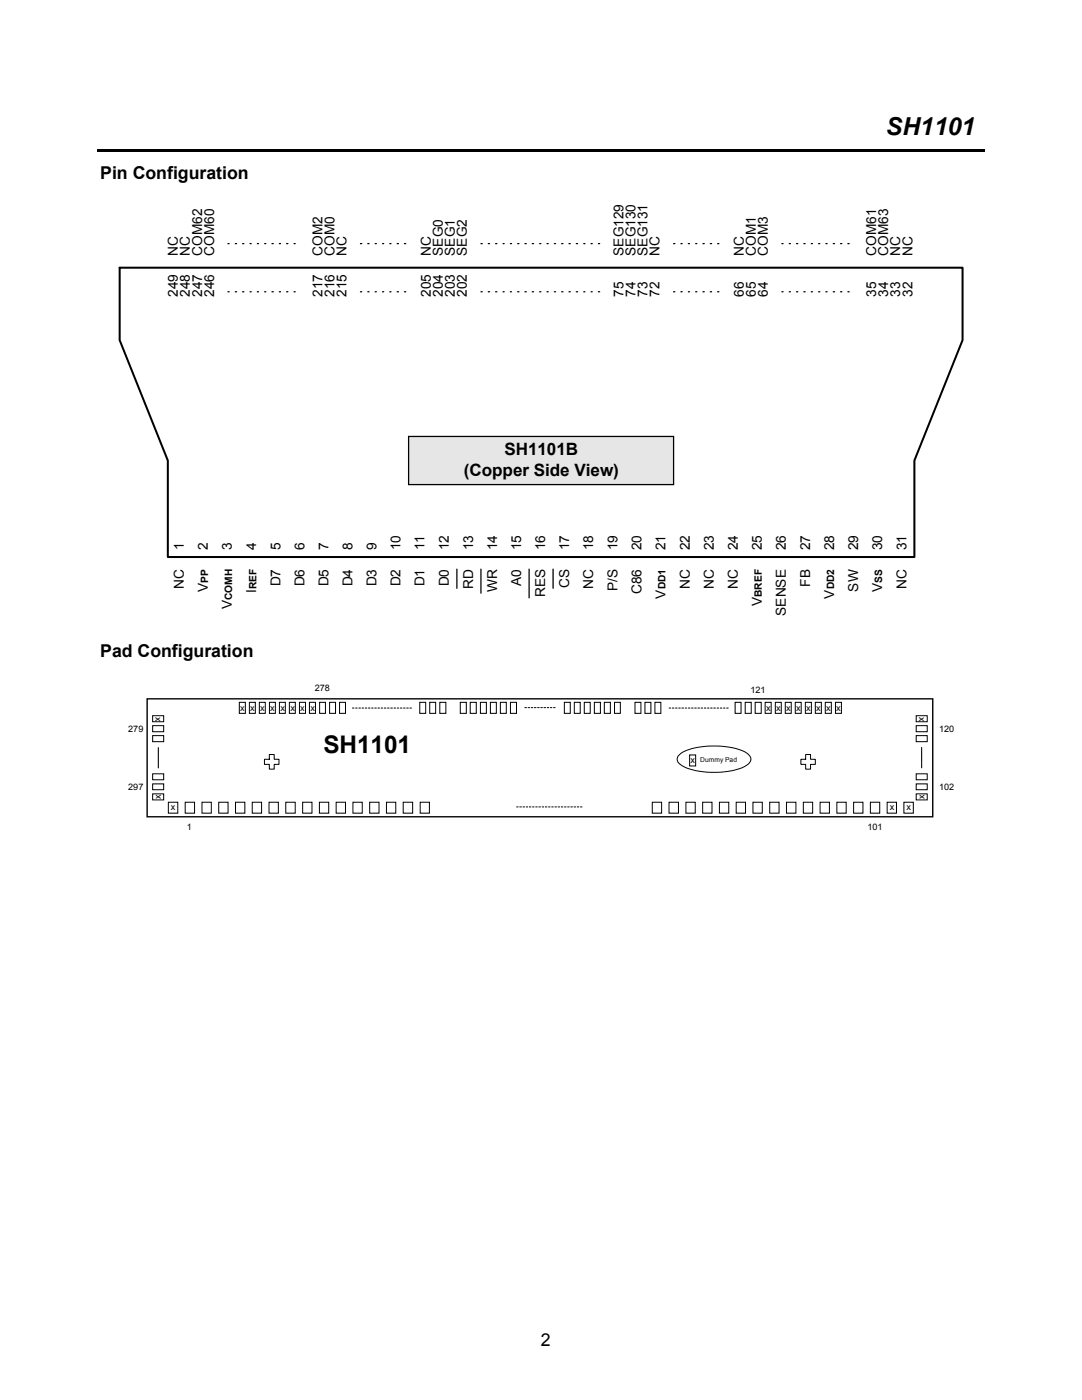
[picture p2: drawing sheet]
<svg xmlns="http://www.w3.org/2000/svg" width="216mm" height="279mm" viewBox="0 0 216 279" stroke-linecap="round" stroke-linejoin="round" font-family="sans-serif">
<path d="M19.5 29.7h177v.5h-177z" fill="#000"/>
<path d="M81.5 87.1h52.9v9.6h-52.9z" fill="#e6e6e6" stroke="#000" stroke-width=".25"/>
<g fill="none" stroke="#000" stroke-width=".25">
<path d="M45.5 48.6h.2M45.5 58.2h.2M46.9 48.6h.3M46.9 58.2h.3M48.4 48.6h.3M48.4 58.2h.3M49.9 48.6h.2M49.9 58.2h.2M51.4 48.6h.2M51.4 58.2h.2M52.8 48.6h.2M52.8 58.2h.2"/>
<path d="M54.3 48.6h.2M54.3 58.2h.2M55.7 48.6h.3M55.7 58.2h.3M57.2 48.6h.2M57.2 58.2h.2M58.7 48.6h.2M58.7 58.2h.2M71.9 48.6h.3M71.9 58.2h.3M73.4 48.6h.2M73.4 58.2h.2"/>
<path d="M74.9 48.6h.2M74.9 58.2h.2M76.3 48.6h.3M76.3 58.2h.3M77.8 48.6h.2M77.8 58.2h.2M79.2 48.6h.3M79.2 58.2h.3M80.7 48.6h.3M80.7 58.2h.3M96 48.6h.2M96 58.2h.2"/>
<path d="M97.4 48.6h.3M97.4 58.2h.3M98.9 48.6h.2M98.9 58.2h.2M100.4 48.6h.2M100.4 58.2h.2M101.8 48.6h.3M101.8 58.2h.3M103.3 48.6h.2M103.3 58.2h.2M104.8 48.6h.2M104.8 58.2h.2"/>
<path d="M106.2 48.6h.3M106.2 58.2h.3M107.7 48.6h.2M107.7 58.2h.2M109.2 48.6h.2M109.2 58.2h.2M110.6 48.6h.2M110.6 58.2h.2M112.1 48.6h.2M112.1 58.2h.2M113.5 48.6h.3M113.5 58.2h.3"/>
<path d="M115 48.6h.3M115 58.2h.3M116.5 48.6h.2M116.5 58.2h.2M117.9 48.6h.3M117.9 58.2h.3M119.4 48.6h.3M119.4 58.2h.3M134.4 48.6h.3M134.4 58.2h.3M135.9 48.6h.2M135.9 58.2h.2"/>
<path d="M137.4 48.6h.2M137.4 58.2h.2M138.8 48.6h.2M138.8 58.2h.2M140.3 48.6h.2M140.3 58.2h.2M141.7 48.6h.3M141.7 58.2h.3M143.2 48.6h.2M143.2 58.2h.2M156 48.6h.3M156 58.2h.3"/>
<path d="M157.5 48.6h.2M157.5 58.2h.2M158.9 48.6h.3M158.9 58.2h.3M160.4 48.6h.3M160.4 58.2h.3M161.9 48.6h.2M161.9 58.2h.2M163.3 48.6h.3M163.3 58.2h.3M164.8 48.6h.2M164.8 58.2h.2"/>
<path d="M166.3 48.6h.2M166.3 58.2h.2M167.7 48.6h.3M167.7 58.2h.3M169.2 48.6h.2M169.2 58.2h.2M91.2 113.6v3.8M96 113.6v4.8M105.6 113.6v5.7M110.4 113.6v3.8"/>
</g>
<path d="M23.9 53.4h168.2v14.5l-9.6 24v19.3h-149v-19.3l-9.6-24z" fill="none" stroke="#000" stroke-width=".4"/>
<path d="M29.4 139.5h156.7v23.5h-156.7z" fill="none" stroke="#000" stroke-width=".28"/>
<g fill="none" stroke="#000" stroke-width=".2">
<path d="M103.1 161h.3M103.7 161h.3M104.4 161h.3M105 161h.3M105.6 161h.3M106.3 161h.3M106.9 161h.3M107.5 161h.3M108.2 161h.3M108.8 161h.3M109.5 161h.3M110.1 161h.3"/>
<path d="M110.7 161h.3M111.4 161h.3M112 161h.3M112.6 161h.3M113.3 161h.3M113.9 161h.3M114.5 161h.4M115.2 161h.3M115.8 161h.3"/>
</g>
<path d="M135.3 150.9a7.3 7.3 0 0 1 5.1-1.9 14.7 14.7 0 0 1 8.7 1.3 1.27 1.27 0 0 1 .7 1.2 1.27 1.27 0 0 1-.7 1.2 14.8 14.8 0 0 1-9.5 1.2 6.7 6.7 0 0 1-4.3-1.8 1.08 1.08 0 0 1 0-1.2z" fill-rule="evenodd" fill="#fff" stroke="#000" stroke-width=".2"/>
<g fill="#fff" stroke="#000" stroke-width=".2">
<path d="M137.6 150.7h1.2v2.2h-1.2z"/>
<path d="M33.6 160.1h1.9v2.2h-1.9z"/>
</g>
<g fill="none" stroke="#000" stroke-width=".2">
<path d="M37 160.1h1.8v2.2h-1.8zM40.3 160.1h1.9v2.2h-1.9zM43.6 160.1h1.9v2.2h-1.9zM47 160.1h1.9v2.2h-1.9zM50.3 160.1h1.9v2.2h-1.9zM53.7 160.1h1.8v2.2h-1.8zM57 160.1h1.9v2.2h-1.9zM60.4 160.1h1.9v2.2h-1.9zM63.7 160.1h1.9v2.2h-1.9zM67.1 160.1h1.8v2.2h-1.8zM70.4 160.1h1.9v2.2h-1.9zM73.8 160.1h1.8v2.2h-1.8z"/>
<path d="M77.1 160.1h1.9v2.2h-1.9zM80.5 160.1h1.8v2.2h-1.8zM83.8 160.1h1.9v2.2h-1.9z"/>
</g>
<g fill="#fff" stroke="#000" stroke-width=".2">
<path d="M130.2 160.1h1.8v2.2h-1.8z"/>
<path d="M133.5 160.1h1.9v2.2h-1.9z"/>
<path d="M136.9 160.1h1.8v2.2h-1.8z"/>
<path d="M140.2 160.1h1.9v2.2h-1.9z"/>
<path d="M143.6 160.1h1.8v2.2h-1.8z"/>
<path d="M146.9 160.1h1.9v2.2h-1.9z"/>
<path d="M150.2 160.1h1.9v2.2h-1.9z"/>
<path d="M153.6 160.1h1.8v2.2h-1.8z"/>
<path d="M156.9 160.1h1.9v2.2h-1.9z"/>
<path d="M160.3 160.1h1.9v2.2h-1.9z"/>
<path d="M163.6 160.1h1.9v2.2h-1.9z"/>
</g>
<path d="M167 160.1h1.8v2.2h-1.8z" fill="#fff"/>
<path d="M167 160.1h1.8v2.2h-1.8z" fill="none" stroke="#000" stroke-width=".2"/>
<g fill="#fff" stroke="#000" stroke-width=".2">
<path d="M170.3 160.1h1.9v2.2h-1.9z"/>
<path d="M173.7 160.1h1.8v2.2h-1.8z"/>
<path d="M177 160.1h1.9v2.2h-1.9z"/>
<path d="M180.4 160.1h1.8v2.2h-1.8z"/>
<path d="M182.8 158.4h2.2v1.2h-2.2z"/>
</g>
<path d="M182.8 156.4h2.2v1.2h-2.2zM182.8 154.4h2.2v1.2h-2.2z" fill="none" stroke="#000" stroke-width=".2"/>
<g fill="#fff" stroke="#000" stroke-width=".2">
<path d="M182.8 142.8h2.2v1.2h-2.2z"/>
<path d="M182.8 144.8h2.2v1.2h-2.2z"/>
</g>
<path d="M182.8 146.8h2.2v1.2h-2.2z" fill="none" stroke="#000" stroke-width=".2"/>
<path d="M30.5 158.4h2.2v1.2h-2.2z" fill="#fff" stroke="#000" stroke-width=".2"/>
<path d="M30.5 156.4h2.2v1.2h-2.2zM30.5 154.4h2.2v1.2h-2.2z" fill="none" stroke="#000" stroke-width=".2"/>
<g fill="#fff" stroke="#000" stroke-width=".2">
<path d="M30.5 142.8h2.2v1.2h-2.2z"/>
<path d="M30.5 144.8h2.2v1.2h-2.2z"/>
</g>
<path d="M30.5 146.8h2.2v1.2h-2.2zM104.7 141.2h.4M105.4 141.2h.3M106 141.2h.3M106.6 141.2h.4M107.3 141.2h.3M107.9 141.2h.3M108.5 141.2h.4M109.2 141.2h.3M109.8 141.2h.3M110.4 141.2h.4" fill="none" stroke="#000" stroke-width=".2"/>
<g fill="#fff" stroke="#000" stroke-width=".2">
<path d="M47.8 140.2h1.2v2.2h-1.2z"/>
<path d="M49.8 140.2h1.1v2.2h-1.1z"/>
<path d="M51.8 140.2h1.1v2.2h-1.1z"/>
<path d="M53.8 140.2h1.1v2.2h-1.1z"/>
<path d="M55.8 140.2h1.1v2.2h-1.1z"/>
<path d="M57.7 140.2h1.2v2.2h-1.2z"/>
<path d="M59.8 140.2h1.2v2.2h-1.2z"/>
<path d="M61.7 140.2h1.2v2.2h-1.2z"/>
<path d="M63.8 140.2h1.1v2.2h-1.1z"/>
<path d="M65.8 140.2h1.2v2.2h-1.2z"/>
<path d="M67.8 140.2h1.1v2.2h-1.1z"/>
<path d="M83.8 140.2h1.1v2.2h-1.1z"/>
<path d="M85.7 140.2h1.2v2.2h-1.2z"/>
<path d="M87.8 140.2h1.2v2.2h-1.2z"/>
<path d="M91.8 140.2h1.2v2.2h-1.2z"/>
<path d="M93.8 140.2h1.2v2.2h-1.2z"/>
<path d="M95.9 140.2h1.1v2.2h-1.1z"/>
<path d="M97.9 140.2h1.1v2.2h-1.1z"/>
<path d="M99.8 140.2h1.2v2.2h-1.2z"/>
<path d="M101.9 140.2h1.2v2.2h-1.2z"/>
</g>
<g fill="none" stroke="#000" stroke-width=".2">
<path d="M70.3 141.3h.3M71 141.3h.3M71.6 141.3h.3M72.2 141.3h.4M72.9 141.3h.3M73.5 141.3h.3M74.1 141.3h.4M74.8 141.3h.3M75.4 141.3h.3M76.1 141.3h.3M76.7 141.3h.3M77.3 141.3h.3"/>
<path d="M78 141.3h.3M78.6 141.3h.3M79.2 141.3h.4M79.9 141.3h.3M80.5 141.3h.3M81.2 141.3h.3M81.8 141.3h.3"/>
</g>
<g fill="#fff" stroke="#000" stroke-width=".2">
<path d="M166.7 140.2h1.2v2.2h-1.2z"/>
<path d="M164.7 140.2h1.2v2.2h-1.2z"/>
<path d="M162.7 140.2h1.2v2.2h-1.2z"/>
<path d="M160.7 140.2h1.2v2.2h-1.2z"/>
<path d="M158.7 140.2h1.2v2.2h-1.2z"/>
<path d="M156.7 140.2h1.2v2.2h-1.2z"/>
<path d="M154.7 140.2h1.2v2.2h-1.2z"/>
<path d="M152.7 140.2h1.2v2.2h-1.2z"/>
<path d="M150.7 140.2h1.2v2.2h-1.2z"/>
<path d="M148.7 140.2h1.2v2.2h-1.2z"/>
<path d="M146.7 140.2h1.2v2.2h-1.2z"/>
<path d="M130.7 140.2h1.2v2.2h-1.2z"/>
<path d="M128.7 140.2h1.2v2.2h-1.2z"/>
<path d="M126.7 140.2h1.2v2.2h-1.2z"/>
<path d="M122.6 140.2h1.2v2.2h-1.2z"/>
</g>
<path d="M120.6 140.2h1.2v2.2h-1.2z" fill="#fff"/>
<path d="M120.6 140.2h1.2v2.2h-1.2z" fill="none" stroke="#000" stroke-width=".2"/>
<g fill="#fff" stroke="#000" stroke-width=".2">
<path d="M118.6 140.2h1.2v2.2h-1.2z"/>
<path d="M116.6 140.2h1.2v2.2h-1.2z"/>
<path d="M114.6 140.2h1.2v2.2h-1.2z"/>
<path d="M112.6 140.2h1.2v2.2h-1.2z"/>
</g>
<g fill="none" stroke="#000" stroke-width=".2">
<path d="M31.6 149.2h.1M31.6 149.3v.1M31.6 149.5v.1M31.6 149.8v.1M31.6 150v.1M31.6 150.2v.1M31.6 150.4v.1M31.6 150.6v.1M31.6 150.8v.1M31.6 151v.2M31.6 151.3v.1M31.6 151.5v.1"/>
<path d="M31.6 151.7v.1M31.6 151.9v.1M31.6 152.1v.1M31.6 152.3v.1M31.6 152.5v.1M31.6 152.7v.1M31.6 153v.1M31.6 153.2v.1M52.8 151.5h.9v-.9h1v.9h1v1h-1v1h-1v-1h-.9zM133.5 141.3h.3M134.2 141.3h.3M134.8 141.3h.3"/>
<path d="M135.4 141.3h.3M136.1 141.3h.3M136.7 141.3h.3M137.4 141.3h.3M138 141.3h.3M138.6 141.3h.3M139.3 141.3h.3M139.9 141.3h.3M140.5 141.3h.3M141.2 141.3h.3M141.8 141.3h.3M142.4 141.3h.3"/>
<path d="M143.1 141.3h.3M143.7 141.3h.3M144.4 141.3h.3M145 141.3h.3M159.8 151.5h1v-.9h.9v.9h1v1h-1v1h-.9v-1h-1zM183.9 149.2h.1M183.9 149.3v.1M183.9 149.5v.1M183.9 149.7v.1M183.9 149.9v.2M183.9 150.2v.1M183.9 150.4v.1"/>
<path d="M183.9 150.6v.1M183.9 150.8v.1M183.9 151v.1M183.9 151.2v.1M183.9 151.4v.1M183.9 151.6v.1M183.9 151.8v.2M183.9 152.1v.1M183.9 152.3v.1M183.9 152.5v.1M183.9 152.7v.1M183.9 152.9v.1"/>
<path d="M183.9 153.1v.1"/>
</g>
<text font-size="4.9" x="176.8" y="26.9">SH1101</text>
<text font-size="4.8" x="64.5" y="150.4">SH1101</text>
<g font-size="3.5">
<text x="20" y="35.6">Pin Configuration</text>
<text x="20" y="131.2">Pad Configuration</text>
<text x="107.9" y="268.6">2</text>
</g>
<g font-size="3.4">
<text x="92.6" y="95">(Copper Side View)</text>
<text x="100.6" y="90.9">SH1101B</text>
</g>
<g font-size="2.7">
<text x="35.5" y="51" transform="rotate(-90 35.5 51)">NC</text>
<text x="37.9" y="51" transform="rotate(-90 37.9 51)">NC</text>
<text x="40.3" y="51" transform="rotate(-90 40.3 51)">COM62</text>
<text x="42.7" y="51" transform="rotate(-90 42.7 51)">COM60</text>
<text x="64.3" y="51" transform="rotate(-90 64.3 51)">COM2</text>
<text x="66.7" y="51" transform="rotate(-90 66.7 51)">COM0</text>
<text x="69.2" y="51" transform="rotate(-90 69.2 51)">NC</text>
<text x="86" y="51" transform="rotate(-90 86 51)">NC</text>
<text x="88.3" y="51" transform="rotate(-90 88.3 51)">SEG0</text>
<text x="90.8" y="51" transform="rotate(-90 90.8 51)">SEG1</text>
<text x="93.2" y="51" transform="rotate(-90 93.2 51)">SEG2</text>
<text x="124.4" y="51" transform="rotate(-90 124.4 51)">SEG129</text>
<text x="126.8" y="51" transform="rotate(-90 126.8 51)">SEG130</text>
<text x="129.2" y="51" transform="rotate(-90 129.2 51)">SEG131</text>
<text x="131.6" y="51" transform="rotate(-90 131.6 51)">NC</text>
<text x="148.4" y="51" transform="rotate(-90 148.4 51)">NC</text>
<text x="150.8" y="51" transform="rotate(-90 150.8 51)">COM1</text>
<text x="153.2" y="51" transform="rotate(-90 153.2 51)">COM3</text>
<text x="174.8" y="51" transform="rotate(-90 174.8 51)">COM61</text>
<text x="177.2" y="51" transform="rotate(-90 177.2 51)">COM63</text>
<text x="179.6" y="51" transform="rotate(-90 179.6 51)">NC</text>
<text x="182.1" y="51" transform="rotate(-90 182.1 51)">NC</text>
<text x="35.5" y="59.3" transform="rotate(-90 35.5 59.3)">249</text>
<text x="37.9" y="59.3" transform="rotate(-90 37.9 59.3)">248</text>
<text x="40.3" y="59.3" transform="rotate(-90 40.3 59.3)">247</text>
<text x="42.7" y="59.3" transform="rotate(-90 42.7 59.3)">246</text>
<text x="64.3" y="59.3" transform="rotate(-90 64.3 59.3)">217</text>
<text x="66.7" y="59.3" transform="rotate(-90 66.7 59.3)">216</text>
<text x="69.2" y="59.3" transform="rotate(-90 69.2 59.3)">215</text>
<text x="86" y="59.3" transform="rotate(-90 86 59.3)">205</text>
<text x="88.3" y="59.3" transform="rotate(-90 88.3 59.3)">204</text>
<text x="90.8" y="59.3" transform="rotate(-90 90.8 59.3)">203</text>
<text x="93.2" y="59.3" transform="rotate(-90 93.2 59.3)">202</text>
<text x="124.4" y="59.3" transform="rotate(-90 124.4 59.3)">75</text>
<text x="126.8" y="59.3" transform="rotate(-90 126.8 59.3)">74</text>
<text x="129.2" y="59.3" transform="rotate(-90 129.2 59.3)">73</text>
<text x="131.6" y="59.3" transform="rotate(-90 131.6 59.3)">72</text>
<text x="148.4" y="59.3" transform="rotate(-90 148.4 59.3)">66</text>
<text x="150.8" y="59.3" transform="rotate(-90 150.8 59.3)">65</text>
<text x="153.2" y="59.3" transform="rotate(-90 153.2 59.3)">64</text>
<text x="174.8" y="59.3" transform="rotate(-90 174.8 59.3)">35</text>
<text x="177.2" y="59.3" transform="rotate(-90 177.2 59.3)">34</text>
<text x="179.6" y="59.3" transform="rotate(-90 179.6 59.3)">33</text>
<text x="182.1" y="59.3" transform="rotate(-90 182.1 59.3)">32</text>
<text x="36.7" y="109.8" transform="rotate(-90 36.7 109.8)">1</text>
<text x="41.5" y="109.8" transform="rotate(-90 41.5 109.8)">2</text>
<text x="46.3" y="109.8" transform="rotate(-90 46.3 109.8)">3</text>
<text x="51.1" y="109.8" transform="rotate(-90 51.1 109.8)">4</text>
<text x="55.9" y="109.8" transform="rotate(-90 55.9 109.8)">5</text>
<text x="60.7" y="109.8" transform="rotate(-90 60.7 109.8)">6</text>
<text x="65.5" y="109.8" transform="rotate(-90 65.5 109.8)">7</text>
<text x="70.3" y="109.8" transform="rotate(-90 70.3 109.8)">8</text>
<text x="75.1" y="109.8" transform="rotate(-90 75.1 109.8)">9</text>
<text x="79.9" y="109.8" transform="rotate(-90 79.9 109.8)">10</text>
<text x="84.7" y="109.8" transform="rotate(-90 84.7 109.8)">11</text>
<text x="89.5" y="109.8" transform="rotate(-90 89.5 109.8)">12</text>
<text x="94.4" y="109.8" transform="rotate(-90 94.4 109.8)">13</text>
<text x="99.2" y="109.8" transform="rotate(-90 99.2 109.8)">14</text>
<text x="104" y="109.8" transform="rotate(-90 104 109.8)">15</text>
<text x="108.8" y="109.8" transform="rotate(-90 108.8 109.8)">16</text>
<text x="113.6" y="109.8" transform="rotate(-90 113.6 109.8)">17</text>
<text x="118.4" y="109.8" transform="rotate(-90 118.4 109.8)">18</text>
<text x="123.2" y="109.8" transform="rotate(-90 123.2 109.8)">19</text>
<text x="128" y="109.8" transform="rotate(-90 128 109.8)">20</text>
<text x="132.8" y="109.8" transform="rotate(-90 132.8 109.8)">21</text>
<text x="137.6" y="109.8" transform="rotate(-90 137.6 109.8)">22</text>
<text x="142.4" y="109.8" transform="rotate(-90 142.4 109.8)">23</text>
<text x="147.2" y="109.8" transform="rotate(-90 147.2 109.8)">24</text>
<text x="152" y="109.8" transform="rotate(-90 152 109.8)">25</text>
<text x="156.8" y="109.8" transform="rotate(-90 156.8 109.8)">26</text>
<text x="161.6" y="109.8" transform="rotate(-90 161.6 109.8)">27</text>
<text x="166.4" y="109.8" transform="rotate(-90 166.4 109.8)">28</text>
<text x="171.2" y="109.8" transform="rotate(-90 171.2 109.8)">29</text>
<text x="176" y="109.8" transform="rotate(-90 176 109.8)">30</text>
<text x="180.9" y="109.8" transform="rotate(-90 180.9 109.8)">31</text>
<text x="36.7" y="117.5" transform="rotate(-90 36.7 117.5)">NC</text>
<text x="41.5" y="118.1" transform="rotate(-90 41.5 118.1)">V</text>
<text x="51.1" y="118.4" transform="rotate(-90 51.1 118.4)">I</text>
<text x="55.9" y="117" transform="rotate(-90 55.9 117)">D7</text>
<text x="60.7" y="117" transform="rotate(-90 60.7 117)">D6</text>
<text x="65.5" y="117" transform="rotate(-90 65.5 117)">D5</text>
<text x="70.3" y="117" transform="rotate(-90 70.3 117)">D4</text>
<text x="75.1" y="117" transform="rotate(-90 75.1 117)">D3</text>
<text x="79.9" y="117" transform="rotate(-90 79.9 117)">D2</text>
<text x="84.7" y="117" transform="rotate(-90 84.7 117)">D1</text>
<text x="89.5" y="117" transform="rotate(-90 89.5 117)">D0</text>
<text x="94.4" y="117.5" transform="rotate(-90 94.4 117.5)">RD</text>
<text x="99.2" y="118.2" transform="rotate(-90 99.2 118.2)">WR</text>
<text x="104" y="116.9" transform="rotate(-90 104 116.9)">A0</text>
<text x="108.8" y="119.2" transform="rotate(-90 108.8 119.2)">RES</text>
<text x="113.6" y="117.4" transform="rotate(-90 113.6 117.4)">CS</text>
<text x="118.4" y="117.5" transform="rotate(-90 118.4 117.5)">NC</text>
<text x="123.2" y="118" transform="rotate(-90 123.2 118)">P/S</text>
<text x="128" y="118.6" transform="rotate(-90 128 118.6)">C86</text>
<text x="132.8" y="119.5" transform="rotate(-90 132.8 119.5)">V</text>
<text x="137.6" y="117.5" transform="rotate(-90 137.6 117.5)">NC</text>
<text x="142.4" y="117.5" transform="rotate(-90 142.4 117.5)">NC</text>
<text x="147.2" y="117.5" transform="rotate(-90 147.2 117.5)">NC</text>
<text x="161.6" y="117.1" transform="rotate(-90 161.6 117.1)">FB</text>
<text x="166.4" y="119.5" transform="rotate(-90 166.4 119.5)">V</text>
<text x="171.2" y="118.1" transform="rotate(-90 171.2 118.1)">SW</text>
<text x="176" y="118.1" transform="rotate(-90 176 118.1)">V</text>
<text x="180.9" y="117.5" transform="rotate(-90 180.9 117.5)">NC</text>
<text x="46.3" y="121.6" transform="rotate(-90 46.3 121.6)">V</text>
<text x="152" y="120.9" transform="rotate(-90 152 120.9)">V</text>
<text x="156.8" y="122.9" transform="rotate(-90 156.8 122.9)">SENSE</text>
</g>
<g font-size="2">
<text x="41.5" y="116.3" transform="rotate(-90 41.5 116.3)">PP</text>
<text x="46.3" y="119.8" transform="rotate(-90 46.3 119.8)">COMH</text>
<text x="51.2" y="117.6" transform="rotate(-90 51.2 117.6)">REF</text>
<text x="132.8" y="117.6" transform="rotate(-90 132.8 117.6)">DD1</text>
<text x="152" y="119.1" transform="rotate(-90 152 119.1)">BREF</text>
<text x="166.4" y="117.6" transform="rotate(-90 166.4 117.6)">DD2</text>
<text x="176" y="116.3" transform="rotate(-90 176 116.3)">SS</text>
</g>
<g font-size="1.8">
<text x="62.8" y="138">278</text>
<text x="31" y="143" transform="rotate(90 31 143)">x</text>
<text x="47.9" y="141.8">x</text>
<text x="49.9" y="141.8">x</text>
<text x="51.9" y="141.8">x</text>
<text x="53.9" y="141.8">x</text>
<text x="55.9" y="141.8">x</text>
<text x="57.9" y="141.8">x</text>
<text x="59.9" y="141.8">x</text>
<text x="61.9" y="141.8">x</text>
<text x="149.7" y="138.2">121</text>
<text x="152.9" y="141.8">x</text>
<text x="154.9" y="141.8">x</text>
<text x="156.9" y="141.8">x</text>
<text x="158.9" y="141.8">x</text>
<text x="160.9" y="141.8">x</text>
<text x="162.9" y="141.8">x</text>
<text x="164.9" y="141.8">x</text>
<text x="166.9" y="141.8">x</text>
<text x="183.4" y="143" transform="rotate(90 183.4 143)">x</text>
<text x="25.6" y="146.1">279</text>
<text x="187.4" y="146.1">120</text>
<text x="137.8" y="152.3">x</text>
<text x="25.6" y="157.7">297</text>
<text x="32.1" y="159.4" transform="rotate(-90 32.1 159.4)">x</text>
<text x="34.1" y="161.7">x</text>
<text x="177.5" y="161.7">x</text>
<text x="180.9" y="161.7">x</text>
<text x="184.5" y="159.4" transform="rotate(-90 184.5 159.4)">x</text>
<text x="187.4" y="157.7">102</text>
<text x="37.3" y="165.6">1</text>
<text x="173.1" y="165.6">101</text>
</g>
<text font-size="1.3" x="139.7" y="152.1">Dummy Pad</text>
</svg>
